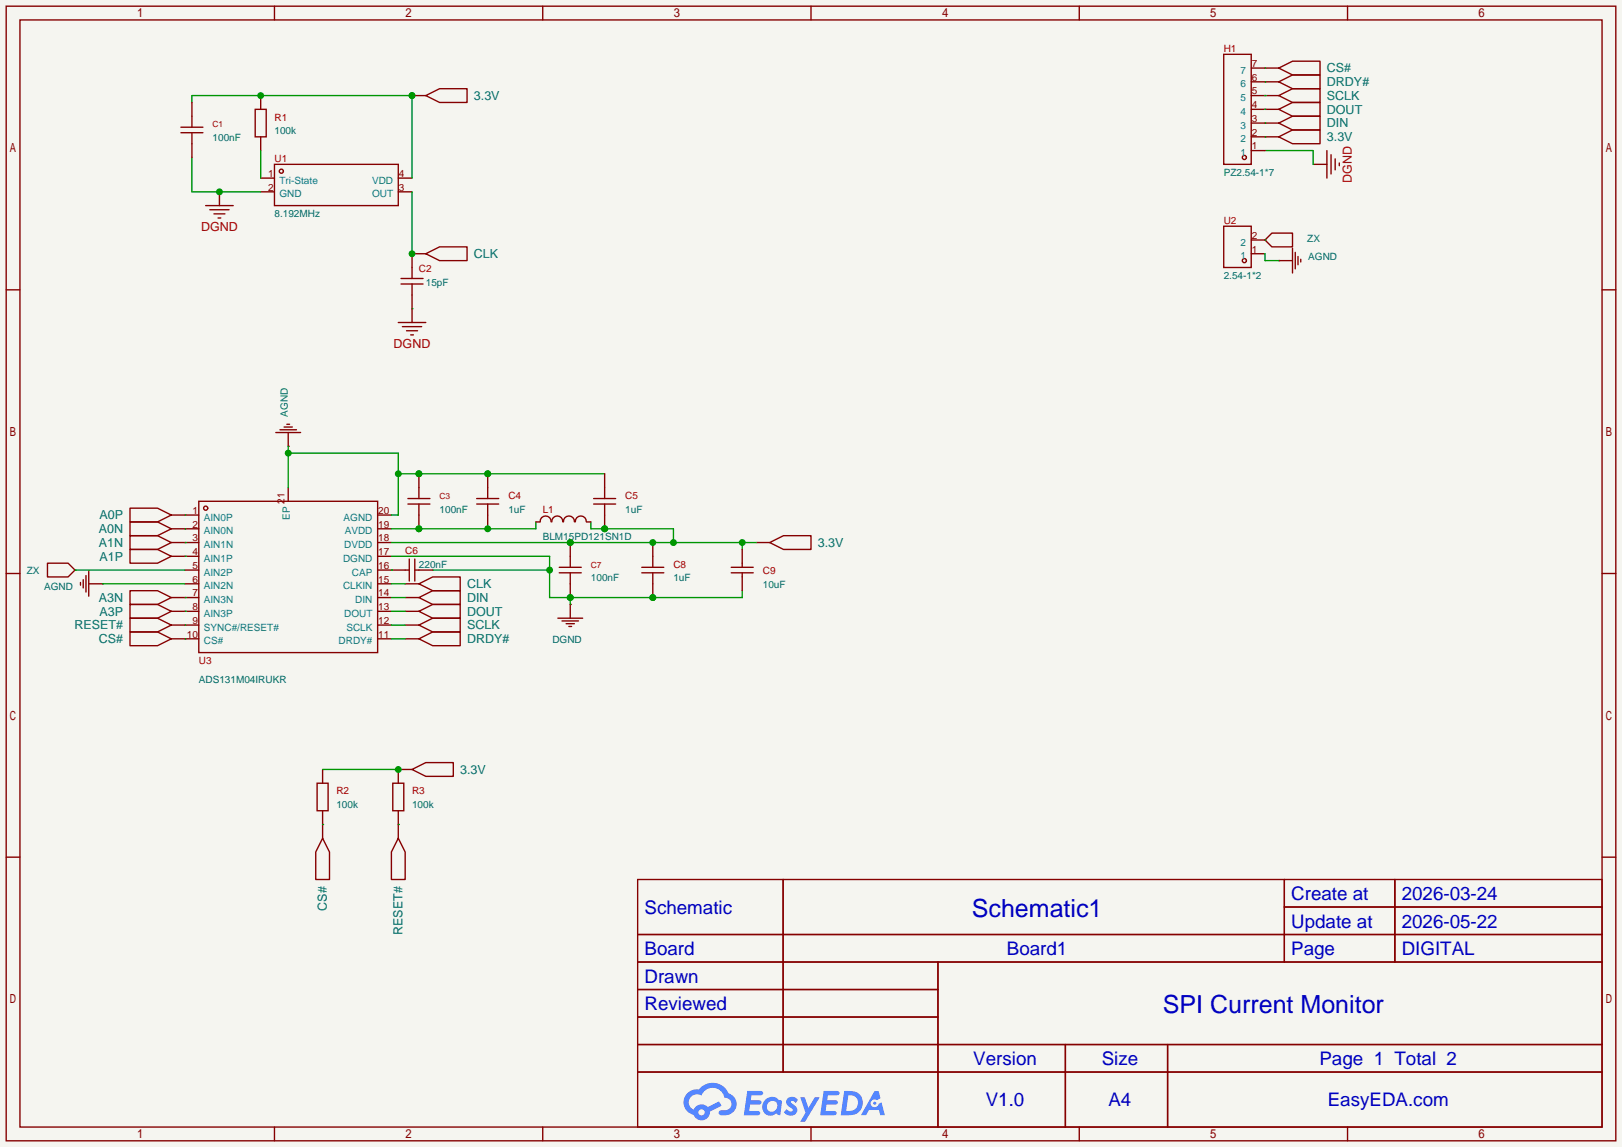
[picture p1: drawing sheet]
<svg xmlns="http://www.w3.org/2000/svg" width="299mm" height="212mm" viewBox="0 0 299 212" stroke-linecap="round" stroke-linejoin="round" font-family="sans-serif">
<path d="M0 0h299.5v211.8h-299.5z" fill="#f5f5f0"/>
<g fill="none" stroke="#850000" stroke-width=".25">
<path d="M1.1 1.1h297.2v209.6h-297.2zM3.7 3.7h292.1v204.5h-292.1zM50.7 1.1v2.6M100.2 1.1v2.6M149.7 1.1v2.6M199.3 1.1v2.6M248.8 1.1v2.6M1.1 53.5h2.6M295.8 53.5h2.5M1.1 105.9h2.6M295.8 105.9h2.5M1.1 158.3h2.6"/>
<path d="M295.8 158.3h2.5M117.7 162.4h178.1v45.8h-178.1zM117.7 172.6h178.1M117.7 177.7h178.1M144.6 162.4v35.6M173.2 177.7v30.5M237.1 162.4v15.3M237.1 167.5h58.7M257.5 162.4v15.3M117.7 182.8h55.5M117.7 192.9h178.1M117.7 187.8h55.5"/>
<path d="M117.7 198h178.1M196.7 192.9v15.3M215.6 192.9v15.3M50.7 208.2v2.5M100.2 208.2v2.5M149.7 208.2v2.5M199.3 208.2v2.5M248.8 208.2v2.5"/>
</g>
<g fill="#5487ff">
<path d="M145.5 202.8a1.3 1.3 0 0 1 1.8 .3l-.4 .6a.54 .54 0 0 0-.9-.2l.1 .2a1.58 1.58 0 0 1 1.1 1.6 1.43 1.43 0 0 1-2.5 .1l.5-.6a.64 .64 0 0 0 .5 .5 .64 .64 0 0 0 .7-.3l-.2-.2a1.6 1.6 0 0 1-1-1.6z"/>
<path d="M147.7 202.7h.9l.7 1.9 1.1-1.9h.9l-2.7 4.5h-.9l1-1.7z"/>
<path d="M138 201.5h1.6a1.31 1.31 0 0 1 1.2 .2 .4 .4 0 0 1-.3 .6h-1.8l-.1 .9h1.6a.4 .4 0 0 1 .4 .4 .4 .4 0 0 1-.4 .4h-1.7l-.2 1.2h.8a1.23 1.23 0 0 1 1.2 .2 .39 .39 0 0 1-.3 .6h-2.7z"/>
<path d="M152.1 201.5h1.6a1.32 1.32 0 0 1 1.3 .2 .39 .39 0 0 1-.4 .6h-1.7l-.2 .9h1.7a.4 .4 0 0 1 .3 .4 .4 .4 0 0 1-.4 .4h-1.7l-.2 1.2h.8a1.23 1.23 0 0 1 1.2 .2 .39 .39 0 0 1-.3 .6h-2.7z"/>
<path d="M161.5 201.5h.7l.4 1.3-.7 .4a.75 .75 0 0 0-1.1 .3 .75 .75 0 0 0 .5 1 .75 .75 0 0 0 .9-.6l.6-.3 .6 2.4h-.9l-.2-1h-1.9l-.5 1h-.9z"/>
<path d="M155.9 201.5l-.7 4.5h1.5a2.27 2.27 0 0 0 2.6-2.3 2.27 2.27 0 0 0-2.7-2.2zM156.6 202.3a1.5 1.5 0 0 1 1.8 1.5 1.5 1.5 0 0 1-1.9 1.4h-.3z"/>
<path d="M141.3 203.1a1.62 1.62 0 0 0-.4 2.1 1.62 1.62 0 0 0 2 .7l.4-.3 .3 .3 .5 .1 .3-2.5-.2-.3h-.4a1.58 1.58 0 0 0-2.5-.1zM141.9 203.6a.99 .99 0 0 1 1.6 .3 .99 .99 0 0 1-.9 1.4 .94 .94 0 0 1-1-.5 .94 .94 0 0 1 .3-1.2z"/>
<path d="M126.9 201.9a2.37 2.37 0 0 0 1.2 4 1.54 1.54 0 0 0 1.7 1 1.54 1.54 0 0 0 1.3-1.6l2.1-1.1-.5-.8-2 1.1a1.57 1.57 0 0 0-2.6 .4 1.5 1.5 0 0 1-.8-2.1 1.5 1.5 0 0 1 2.2-.5 2.23 2.23 0 0 1 2.3-1.4 2.23 2.23 0 0 1 2 1.8 1.16 1.16 0 0 1 1.2 1.1 1.16 1.16 0 0 1-1 1.3h-.7a.47 .47 0 0 0-.6 .3 .47 .47 0 0 0 .4 .6 2.23 2.23 0 0 0 2.3-.7 2.23 2.23 0 0 0 .4-2.3 2.16 2.16 0 0 0-1.3-1.1 3.2 3.2 0 0 0-5.4-.7l-1.2 .1zM129 205.4a.58 .58 0 0 1 1.1 0 .58 .58 0 0 1-1.1 0z"/>
<circle cx="161.5" cy="203.8" r=".28"/>
</g>
<g fill="none" stroke="#850000" stroke-width=".25">
<path d="M50.9 79.9h4.6M51.7 79.4h3M52.5 78.9h1.5M53 78.4h.5M53.2 79.9v2.5M34.2 95.1h2.5M34.2 97.7h2.5M36.7 92.6h33v27.9h-33zM53.2 82.4h.1M53.2 90v2.6M69.7 95.1h2.6M69.7 97.7h2.6"/>
<path d="M34.2 100.2h2.5M34.2 102.7h2.5M34.2 105.3h2.5M34.2 107.8h2.5M34.2 110.4h2.5M34.2 112.9h2.5M34.2 115.4h2.5M34.2 118h2.5M69.7 100.2h2.6M69.7 102.7h2.6M69.7 105.3h2.6M69.7 107.8h2.6"/>
<path d="M69.7 110.4h2.6M69.7 112.9h2.6M69.7 115.4h2.6M69.7 118h2.6"/>
<circle cx="38" cy="93.9" r=".38"/>
</g>
<path d="M53.2 82.4v7.6M53.2 83.7h20.3v11.4h-1.2M73.5 87.5h38.1" fill="none" stroke="#009600" stroke-width=".25"/>
<g fill="#009600">
<circle cx="53.2" cy="83.7" r=".63"/>
<circle cx="73.5" cy="87.5" r=".63"/>
<circle cx="77.3" cy="87.5" r=".63"/>
<circle cx="90" cy="87.5" r=".63"/>
</g>
<path d="M242.4 30.4h2.6M245 27.8v5.1M245.7 28.6v3.5M246.5 29.3v2.1M247.3 30.1v.5M103 114.2h4.6M103.8 114.7h3M104.5 115.2h1.5M105 115.7h.5M105.3 111.6h.1M105.3 111.6v2.6" fill="none" stroke="#850000" stroke-width=".25"/>
<path d="M72.3 102.7h29.2v7.7h35.5v-1.3M79.9 105.3h21.6M105.3 110.4v1.2" fill="none" stroke="#009600" stroke-width=".25"/>
<g fill="#009600">
<circle cx="105.3" cy="110.4" r=".63"/>
<circle cx="101.5" cy="105.3" r=".63"/>
<circle cx="120.5" cy="110.4" r=".63"/>
</g>
<path d="M88 93.1h4.1M88 92.1h4.1M90 87.5v4.6M90 95.1v2.6M72.3 105.3h3.3M75.6 103.3v4M76.6 103.3v4M76.6 105.3h3.3M139.6 100.2h2.5M142.1 100.2l2.6-1.3h5v2.6h-5z" fill="none" stroke="#850000" stroke-width=".25"/>
<path d="M72.3 105.3h.1" fill="none" stroke="#009600" stroke-width=".25"/>
<circle cx="90" cy="87.5" r=".63" fill="#009600"/>
<g fill="none" stroke="#850000" stroke-width=".25">
<path d="M38 38h5.1M38.7 38.7h3.6M39.5 39.5h2M40.5 35.4v2.6M48.1 32.9h2.6M48.1 35.4h2.6M50.7 30.4h22.8v7.6h-22.8zM73.5 32.9h2.6M73.5 35.4h2.6M233.6 25.3h2.5M236.1 25.3l2.5-1.3h5.1v2.5h-5.1zM40.3 40.3h.5"/>
<path d="M90 93.1v2M24 116.7h5.1l2.5 1.3-2.5 1.3h-5.1zM31.6 118h2.6M74.8 107.8h2.5M74.8 110.4h2.5M74.8 112.9h2.5M74.8 115.4h2.5M74.8 118h2.5M77.3 107.8l2.6-1.2h5.1v2.5h-5.1zM77.3 110.4l2.6-1.3h5.1v2.5h-5.1zM77.3 112.9l2.6-1.3h5.1v2.6h-5.1zM77.3 115.4l2.6-1.2h5.1v2.5h-5.1z"/>
<path d="M77.3 118l2.6-1.3h5.1v2.6h-5.1z"/>
<circle cx="51.9" cy="31.6" r=".38"/>
</g>
<path d="M35.4 29.1v6.3h12.7M233.6 27.8h8.8v2.6M34.2 118h.1M72.3 107.8h2.5M72.3 110.4h2.5M72.3 112.9h2.5M72.3 115.4h2.5M72.3 118h2.5" fill="none" stroke="#009600" stroke-width=".25"/>
<circle cx="40.5" cy="35.4" r=".63" fill="#009600"/>
<path d="M48.1 17.7v2.5M47.1 20.2h2v5.1h-2zM48.1 25.3v2.5" fill="none" stroke="#850000" stroke-width=".25"/>
<path d="M35.4 18.9v-1.2h40.7v15.2M48.1 27.8v5.1" fill="none" stroke="#009600" stroke-width=".25"/>
<g fill="#009600">
<circle cx="76.1" cy="17.7" r=".63"/>
<circle cx="48.1" cy="17.7" r=".63"/>
</g>
<path d="M76.1 17.7h2.5" fill="none" stroke="#850000" stroke-width=".25"/>
<circle cx="76.1" cy="17.7" r=".63" fill="#009600"/>
<path d="M78.6 17.7l2.6-1.3h5v2.5h-5zM73.5 59.6h5.1M74 52.5h4.1M74 51.4h4.1M76.1 52.5v7.1M78.6 46.9h-2.5v4.5M74.3 60.3h3.6M75.1 61.1h2M75.8 61.8h.5" fill="none" stroke="#850000" stroke-width=".25"/>
<path d="M76.1 35.4v11.5M76.1 57h.1" fill="none" stroke="#009600" stroke-width=".25"/>
<circle cx="76.1" cy="46.9" r=".63" fill="#009600"/>
<g fill="none" stroke="#850000" stroke-width=".25">
<path d="M225.9 10h5.1v20.4h-5.1zM231 17.7h2.6M231 15.1h2.6M231 12.6h2.6M231 27.8h2.6M231 25.3h2.6M231 22.7h2.6M231 20.2h2.6M78.6 46.9l2.6-1.3h5v2.5h-5zM225.9 41.8h5.1v7.6h-5.1zM231 46.9h2.6M231 44.3h2.6"/>
<path d="M233.6 44.3l1.2-1.2h3.8v2.5h-3.8zM233.6 44.3h.1M236.1 48.1h.1M236.1 48.1h2.5M238.6 45.8v4.6M239.1 46.6v3.1M239.6 47.4v1.5M240.2 47.9v.5M24 93.9h5.1l2.5 1.2-2.5 1.3h-5.1zM24 96.4h5.1l2.5 1.3-2.5 1.2h-5.1zM24 98.9h5.1l2.5 1.3-2.5 1.3h-5.1zM31.6 95.1h2.6"/>
<path d="M31.6 97.7h2.6M24 114.2h5.1l2.5 1.2-2.5 1.3h-5.1zM24 101.5h5.1l2.5 1.2-2.5 1.3h-5.1zM24 109.1h5.1l2.5 1.3-2.5 1.2h-5.1zM24 111.6h5.1l2.5 1.3-2.5 1.3h-5.1zM31.6 115.4h2.6M31.6 100.2h2.6M31.6 102.7h2.6M31.6 110.4h2.6M31.6 112.9h2.6M58.5 144.7h2.1v5h-2.1zM59.6 154.8l1.2 2.6v5h-2.5v-5z"/>
<path d="M59.6 142.1v2.6M59.6 149.7v5.1M72.5 144.7h2v5h-2zM73.5 154.8l1.3 2.6v5h-2.5v-5zM73.5 149.7v5.1M76.1 142.1l2.5-1.3h5.1v2.6h-5.1zM76.1 142.1h-2.6v2.6"/>
<circle cx="229.7" cy="29.1" r=".38"/>
<circle cx="229.7" cy="48.1" r=".38"/>
</g>
<g fill="none" stroke="#009600" stroke-width=".25">
<path d="M233.6 25.3h.1M233.6 44.3h.1M233.6 46.9v1.2h2.5M34.2 95.1h.1M34.2 97.7h.1M34.2 115.4h.1M34.2 100.2h.1M34.2 102.7h.1M34.2 110.4h.1M34.2 112.9h.1M59.6 152.3h.1M59.6 142.1h13.9"/>
<path d="M73.5 152.3h.1"/>
</g>
<circle cx="73.5" cy="142.1" r=".63" fill="#009600"/>
<g fill="none" stroke="#850000" stroke-width=".25">
<path d="M233.6 12.6h2.5M233.6 15.1h2.5M233.6 17.7h2.5M236.1 12.6l2.5-1.3h5.1v2.5h-5.1zM236.1 15.1l2.5-1.3h5.1v2.6h-5.1zM236.1 17.7l2.5-1.3h5.1v2.5h-5.1zM233.6 20.2h2.5M233.6 22.7h2.5M236.1 20.2l2.5-1.3h5.1v2.6h-5.1zM236.1 22.7l2.5-1.2h5.1v2.5h-5.1zM8.8 104h3.8l1.2 1.3-1.2 1.3h-3.8zM13.8 105.3h.1"/>
<path d="M14.9 107.6v.5M15.4 107.1v1.5M15.9 106.3v3M16.4 107.8h2.5M16.4 105.5v4.6M18.9 107.8h.1M118.5 105.8h4.1M120.5 107.8v2.6"/>
</g>
<path d="M233.6 12.6h.1M233.6 15.1h.1M233.6 17.7h.1M233.6 20.2h.1M233.6 22.7h.1M13.8 105.3h20.4M18.9 107.8h15.3" fill="none" stroke="#009600" stroke-width=".25"/>
<circle cx="120.5" cy="110.4" r=".63" fill="#009600"/>
<path d="M118.5 104.8h4.1M120.5 100.2v4.6M120.5 105.8v2" fill="none" stroke="#850000" stroke-width=".25"/>
<path d="M98.9 96.4v1.3h-26.6" fill="none" stroke="#009600" stroke-width=".25"/>
<g fill="#009600">
<circle cx="90" cy="97.7" r=".63"/>
<circle cx="77.3" cy="97.7" r=".63"/>
</g>
<path d="M109.1 96.4v1.3h15.2v2.5M72.3 100.2h67.3M137 100.2v1.3" fill="none" stroke="#009600" stroke-width=".25"/>
<g fill="#009600">
<circle cx="124.3" cy="100.2" r=".63"/>
<circle cx="111.6" cy="97.7" r=".63"/>
<circle cx="120.5" cy="100.2" r=".63"/>
<circle cx="105.3" cy="100.2" r=".63"/>
<circle cx="137" cy="100.2" r=".63"/>
</g>
<path d="M98.9 96.4h.8M99.7 96.4a1.01 1.01 0 0 1 1-1.1 1.01 1.01 0 0 1 1 1.1M101.9 96.4a1.01 1.01 0 0 1 1-1.1 1.01 1.01 0 0 1 1 1.1M104 96.4a1.01 1.01 0 0 1 1-1.1 1.01 1.01 0 0 1 1.1 1.1M106.2 96.4a1.01 1.01 0 0 1 1-1.1 1.01 1.01 0 0 1 1 1.1M108.3 96.4h.8M109.6 93.1h4.1M111.6 95.1v2.6" fill="none" stroke="#850000" stroke-width=".25"/>
<circle cx="111.6" cy="97.7" r=".63" fill="#009600"/>
<path d="M35.4 18.9v4.6M33.4 24.5h4.1M33.4 23.5h4.1M35.4 24.5v4.6M75.3 93.1h4.1M77.3 95.1v2.6M109.6 92.1h4.1M111.6 87.5v4.6M111.6 93.1v2" fill="none" stroke="#850000" stroke-width=".25"/>
<circle cx="77.3" cy="97.7" r=".63" fill="#009600"/>
<path d="M75.3 92.1h4.1M77.3 87.5v4.6" fill="none" stroke="#850000" stroke-width=".25"/>
<circle cx="77.3" cy="87.5" r=".63" fill="#009600"/>
<path d="M77.3 93.1v2M103.3 105.8h4M105.3 107.8v2.6" fill="none" stroke="#850000" stroke-width=".25"/>
<circle cx="105.3" cy="110.4" r=".63" fill="#009600"/>
<path d="M103.3 104.8h4M105.3 100.2v4.6" fill="none" stroke="#850000" stroke-width=".25"/>
<circle cx="105.3" cy="100.2" r=".63" fill="#009600"/>
<path d="M105.3 105.8v2M135 105.8h4.1M135 104.8h4.1M137 101.5v3.3M137 105.8v3.3" fill="none" stroke="#850000" stroke-width=".25"/>
<g font-size="4.6" fill="#0000c2">
<text x="179.4" y="169.4">Schematic1</text>
<text x="214.7" y="187.1">SPI Current Monitor</text>
</g>
<g font-size="3.5" fill="#0000c2">
<text x="238.4" y="166.2">Create at</text>
<text x="258.8" y="166.2">2026-03-24</text>
<text x="119" y="168.8">Schematic</text>
<text x="238.4" y="171.3">Update at</text>
<text x="258.8" y="171.3">2026-05-22</text>
<text x="119" y="176.4">Board</text>
<text x="185.9" y="176.4">Board1</text>
<text x="238.4" y="176.4">Page</text>
<text x="258.8" y="176.4">DIGITAL</text>
<text x="119" y="181.5">Drawn</text>
<text x="119" y="186.6">Reviewed</text>
<text x="179.7" y="196.7">Version</text>
<text x="203.4" y="196.7">Size</text>
<text x="243.6" y="196.7">Page 1 Total 2</text>
<text x="182" y="204.3">V1.0</text>
<text x="204.7" y="204.3">A4</text>
<text x="245.1" y="204.3">EasyEDA.com</text>
</g>
<g font-size="2.3" fill="#006464">
<text x="245" y="13.4">CS#</text>
<text x="245" y="15.9">DRDY#</text>
<text x="87.5" y="18.5">3.3V</text>
<text x="245" y="18.5">SCLK</text>
<text x="245" y="21">DOUT</text>
<text x="245" y="23.5">DIN</text>
<text x="245" y="26.1">3.3V</text>
<text x="87.5" y="47.7">CLK</text>
<text x="18.4" y="95.9">A0P</text>
<text x="18.2" y="98.5">A0N</text>
<text x="18.2" y="101">A1N</text>
<text x="151" y="101">3.3V</text>
<text x="18.4" y="103.6">A1P</text>
<text x="18.2" y="111.2">A3N</text>
<text x="18.4" y="113.7">A3P</text>
<text x="86.2" y="108.6">CLK</text>
<text x="86.2" y="111.2">DIN</text>
<text x="86.2" y="113.7">DOUT</text>
<text x="13.8" y="116.3">RESET#</text>
<text x="18.2" y="118.8">CS#</text>
<text x="86.2" y="116.3">SCLK</text>
<text x="86.2" y="118.8">DRDY#</text>
<text x="85" y="142.9">3.3V</text>
<text x="60.4" y="168.2" transform="rotate(-90 60.4 168.2)">CS#</text>
<text x="74.3" y="172.7" transform="rotate(-90 74.3 172.7)">RESET#</text>
</g>
<g font-size="2.3" fill="#a90000">
<text x="249.6" y="33.8" transform="rotate(-90 249.6 33.8)">DGND</text>
<text x="37.1" y="42.6">DGND</text>
<text x="72.7" y="64.2">DGND</text>
</g>
<g font-size="1.8" fill="#a90000">
<text x="225.9" y="9.6">H1</text>
<text x="50.7" y="22.3">R1</text>
<text x="50.7" y="29.9">U1</text>
<text x="225.9" y="41.3">U2</text>
<text x="77.3" y="50.2">C2</text>
<text x="93.9" y="92.1">C4</text>
<text x="100.2" y="94.7">L1</text>
<text x="115.4" y="92.1">C5</text>
<text x="74.8" y="102.3">C6</text>
<text x="124.3" y="104.8">C8</text>
<text x="140.8" y="106.1">C9</text>
<text x="36.7" y="122.6">U3</text>
<text x="62.1" y="146.7">R2</text>
<text x="76.1" y="146.7">R3</text>
</g>
<g font-size="1.8" fill="#008484">
<text x="229" y="16.2">6</text>
<text x="229" y="13.6">7</text>
<text x="229" y="23.8">3</text>
<text x="229" y="21.2">4</text>
<text x="229" y="18.7">5</text>
<text x="229" y="28.9">1</text>
<text x="229" y="26.3">2</text>
<text x="51.6" y="33.9">Tri-State</text>
<text x="68.7" y="33.9">VDD</text>
<text x="51.6" y="36.5">GND</text>
<text x="68.7" y="36.5">OUT</text>
<text x="229" y="47.9">1</text>
<text x="229" y="45.4">2</text>
<text x="37.6" y="96.2">AIN0P</text>
<text x="37.6" y="98.7">AIN0N</text>
<text x="37.6" y="101.2">AIN1N</text>
<text x="53.5" y="96" transform="rotate(-90 53.5 96)">EP</text>
<text x="63.4" y="96.2">AGND</text>
<text x="63.5" y="101.2">DVDD</text>
<text x="63.7" y="98.7">AVDD</text>
<text x="37.6" y="103.8">AIN1P</text>
<text x="37.6" y="106.3">AIN2P</text>
<text x="63.3" y="103.8">DGND</text>
<text x="65" y="106.3">CAP</text>
<text x="37.6" y="108.9">AIN2N</text>
<text x="37.6" y="111.4">AIN3N</text>
<text x="37.6" y="113.9">AIN3P</text>
<text x="63.3" y="108.9">CLKIN</text>
<text x="63.5" y="113.9">DOUT</text>
<text x="65.6" y="111.4">DIN</text>
<text x="37.6" y="116.5">SYNC#/RESET#</text>
<text x="37.6" y="119">CS#</text>
<text x="62.5" y="119">DRDY#</text>
<text x="64" y="116.5">SCLK</text>
</g>
<g font-size="1.8" fill="#840000">
<text x="231.1" y="17.4">5</text>
<text x="231.1" y="14.9">6</text>
<text x="231.1" y="12.3">7</text>
<text x="231.1" y="22.5">3</text>
<text x="231.1" y="20">4</text>
<text x="231.1" y="27.6">1</text>
<text x="231.1" y="25">2</text>
<text x="49.5" y="32.7">1</text>
<text x="49.5" y="35.2">2</text>
<text x="73.7" y="35.2">3</text>
<text x="73.7" y="32.7">4</text>
<text x="231.1" y="46.6">1</text>
<text x="231.1" y="44.1">2</text>
<text x="35.5" y="94.9">1</text>
<text x="52.5" y="93.1" transform="rotate(-90 52.5 93.1)">21</text>
<text x="69.8" y="94.9">20</text>
<text x="35.5" y="97.4">2</text>
<text x="35.5" y="100">3</text>
<text x="69.8" y="100">18</text>
<text x="69.8" y="97.4">19</text>
<text x="35.5" y="102.5">4</text>
<text x="35.5" y="105.1">5</text>
<text x="35.5" y="107.6">6</text>
<text x="69.8" y="107.6">15</text>
<text x="69.8" y="105.1">16</text>
<text x="69.8" y="102.5">17</text>
<text x="35.5" y="110.1">7</text>
<text x="35.5" y="112.7">8</text>
<text x="69.8" y="112.7">13</text>
<text x="69.8" y="110.1">14</text>
<text x="34.5" y="117.8">10</text>
<text x="35.5" y="115.2">9</text>
<text x="69.8" y="117.8">11</text>
<text x="69.8" y="115.2">12</text>
</g>
<g font-size="1.8" fill="#006464">
<text x="39.2" y="26.1">100nF</text>
<text x="50.7" y="24.8">100k</text>
<text x="225.9" y="32.4">PZ2.54-1*7</text>
<text x="50.7" y="40.1">8.192MHz</text>
<text x="241.4" y="44.6">ZX</text>
<text x="78.6" y="52.8">15pF</text>
<text x="225.9" y="51.5">2.54-1*2</text>
<text x="241.5" y="48.1">AGND</text>
<text x="53.2" y="77" transform="rotate(-90 53.2 77)">AGND</text>
<text x="81.2" y="94.7">100nF</text>
<text x="93.9" y="94.7">1uF</text>
<text x="115.4" y="94.7">1uF</text>
<text x="100.2" y="99.7">BLM15PD121SN1D</text>
<text x="5" y="106.1">ZX</text>
<text x="77.3" y="104.8">220nF</text>
<text x="109.1" y="107.4">100nF</text>
<text x="124.3" y="107.4">1uF</text>
<text x="8.1" y="109">AGND</text>
<text x="140.8" y="108.6">10uF</text>
<text x="102" y="118.7">DGND</text>
<text x="36.7" y="126.2">ADS131M04IRUKR</text>
<text x="62.1" y="149.3">100k</text>
<text x="76.1" y="149.3">100k</text>
</g>
<g font-size="1.6" fill="#a90000">
<text x="39.2" y="23.5">C1</text>
<text x="81.2" y="92.1">C3</text>
<text x="109.1" y="104.8">C7</text>
</g>
</svg>
